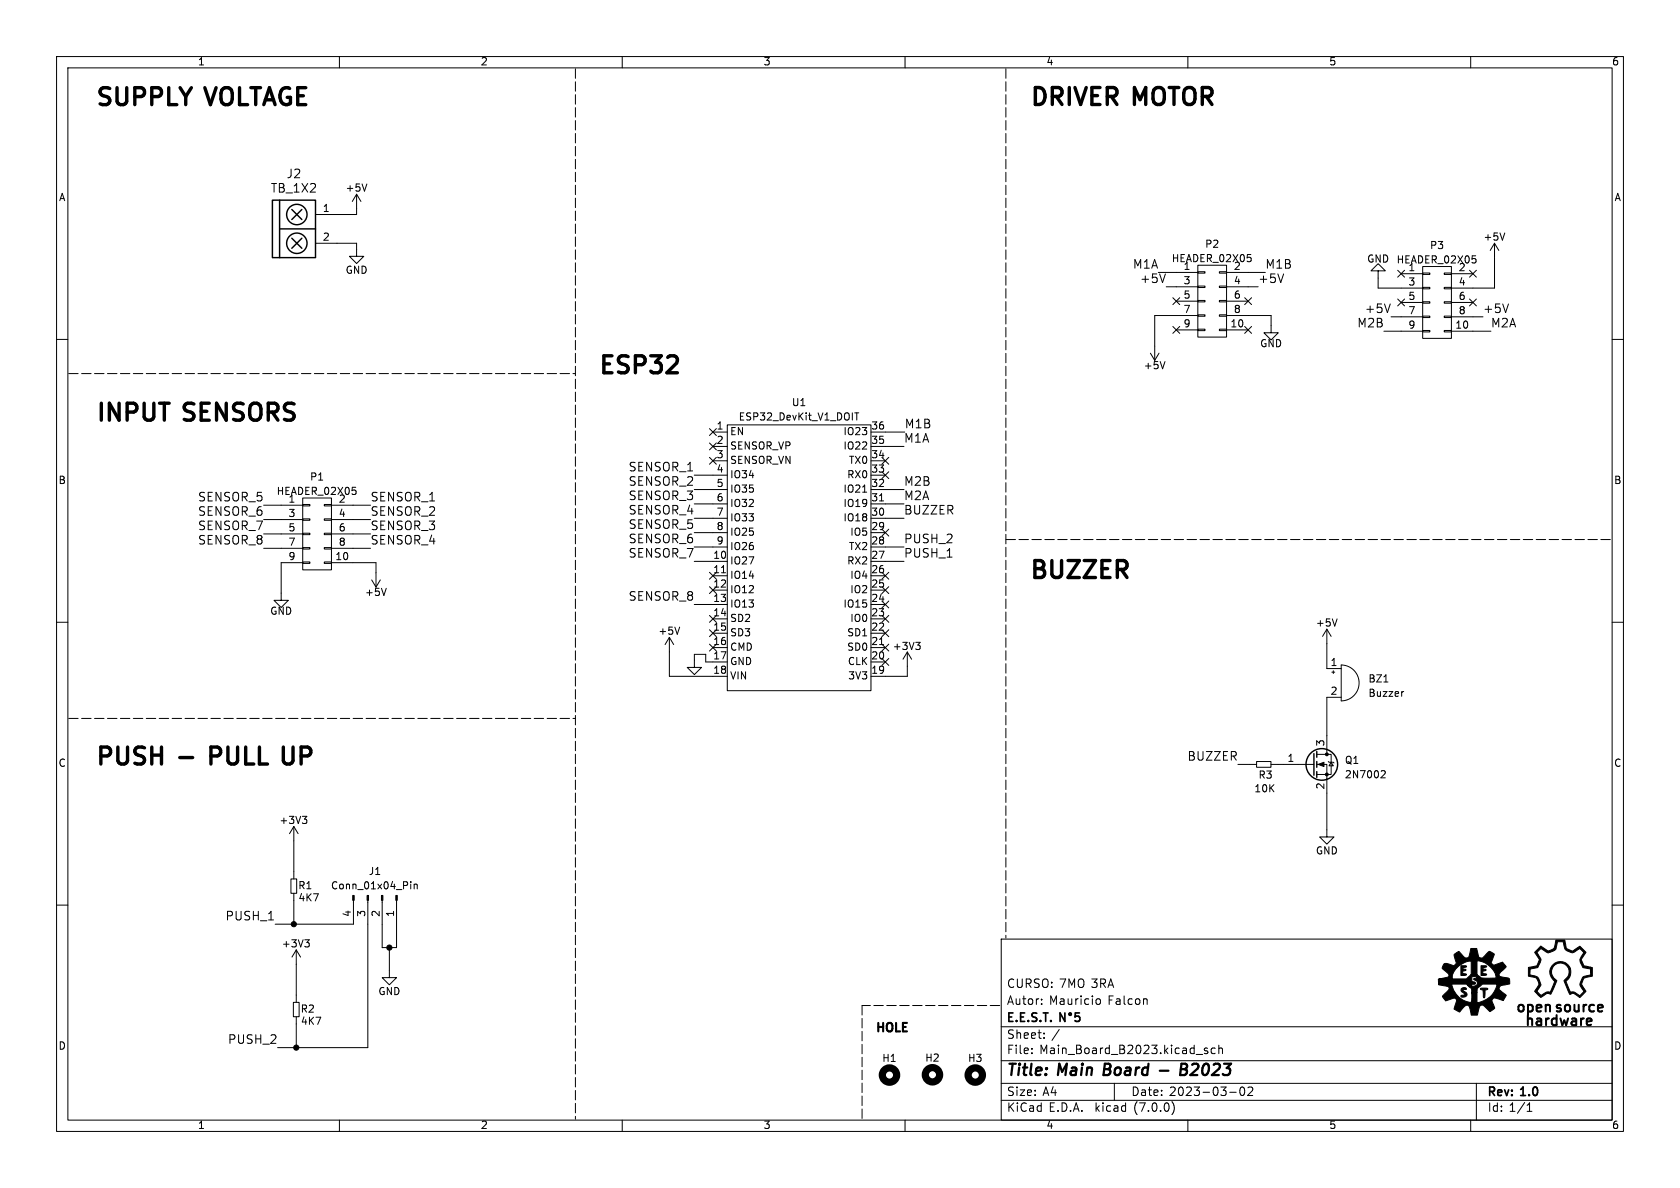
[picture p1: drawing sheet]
<svg xmlns="http://www.w3.org/2000/svg" width="297mm" height="210mm" viewBox="0 0 297 210" stroke-linecap="round" stroke-linejoin="round" font-family="sans-serif">
<g fill="none" stroke="#000" stroke-width=".18">
<path d="M10 10h277v190h-277zM12 12h273v186h-273zM60 10v2M110 10v2M160 10v2M210 10v2M260 10v2M63 34.3l-.7 1.3M63 34.3v3.6h-7.2M63 34.3l.8 1.3M64.9 32.5l-.5 1.3M10 60h2"/>
<path d="M55.8 43h7.2v2.3h1.3l-1.3 1.3-1.2-1.3h1.2M204.8 48.2h7M206 48.4l-.5 1.5M206.2 50.7h5.6M207.3 57.7l1.3 1.2M207.3 52.6l1.3 1.2M207.9 58.3h3.9M207.9 53.2h3.9M208.6 57.7l-1.3 1.2M208.6 52.6l-1.3 1.2M211.8 58.2h1.2v.2h-1.2zM211.8 55.7h1.2v.2h-1.2z"/>
<path d="M211.8 53.1h1.2v.3h-1.2zM211.8 50.6h1.2v.2h-1.2zM211.8 48h1.2v.3h-1.2zM211.8 46.9h5v12.7h-5zM211.8 55.8h-7.7v7.9M215.6 58.2h1.2v.2h-1.2zM215.6 55.7h1.2v.2h-1.2zM215.6 53.1h1.2v.3h-1.2zM215.6 50.6h1.2v.2h-1.2zM215.6 48h1.2v.3h-1.2zM216.8 55.8h7.9v3h-1.3l1.3 1.3 1.3-1.3h-1.3M216.8 48.2h6.9"/>
<path d="M216.8 58.3h3.8M216.8 50.7h5.6M216.8 53.2h3.8M220 52.6l1.3 1.2M220 57.7l1.3 1.2M220.5 45h.6M221.1 45.5l.1 .2-.1 .5M221.3 52.6l-1.3 1.2M221.3 57.7l-1.3 1.2M243.6 47.9h-1.2l1.2-1.3 1.3 1.3h-1.3v3h7.9M244.7 58.5h6.8M245.8 53.7l-.5 1.6"/>
<path d="M245.9 56h5.6M247.1 52.9l1.2 1.2M247.1 47.8l1.2 1.2M247.7 48.4h3.8M247.7 53.5h3.8M248.3 52.9l-1.2 1.2M248.3 47.8l-1.2 1.2M251.5 58.4h1.3v.3h-1.3zM251.5 55.9h1.3v.2h-1.3zM251.5 53.3h1.3v.3h-1.3zM251.5 50.8h1.3v.3h-1.3zM251.5 48.3h1.3v.2h-1.3z"/>
<path d="M251.5 47.1h5.1v12.7h-5.1zM255.3 58.4h1.3v.3h-1.3zM255.3 55.9h1.3v.2h-1.3zM255.3 53.3h1.3v.3h-1.3zM255.3 50.8h1.3v.3h-1.3zM255.3 48.3h1.3v.2h-1.3zM256.6 48.4h3.8M256.6 58.5h7M256.6 53.5h3.8M256.6 56h5.6M259.8 52.9l1.2 1.2M259.8 47.8l1.2 1.2"/>
<path d="M260.3 45.2h.6M260.8 45.8l.1 .1-.1 .5M261 52.9l-1.2 1.2M261 47.8l-1.2 1.2M264.2 43l-.8 1.3M264.2 43v7.9h-7.6M264.2 43l.8 1.3M266 41.2l-.4 1.3M285 60h2M125.4 75.8l1.2 1.2M125.4 78.3l1.2 1.2M126 78.9h2.6"/>
<path d="M126 76.4h2.6M126.6 75.8l-1.2 1.2M126.6 78.3l-1.2 1.2M128.6 75.1h25.4v47h-25.4zM151.1 73h.7M151.5 73v1.3M154 78.9h5.8M154 76.4h5.9M203.4 62.4l.7 1.3M204.9 62.4l-.8 1.3M206 63.9l-.5 1.3M46.6 89.3h6.9"/>
<path d="M46.6 91.8h6.9M46.6 94.4h6.9M46.6 96.9h6.9M53.5 99.3h1.3v.3h-1.3zM53.5 96.8h1.3v.3h-1.3zM53.5 94.3h1.3v.2h-1.3zM53.5 91.7h1.3v.3h-1.3zM53.5 89.2h1.3v.2h-1.3zM53.5 88h5.1v12.7h-5.1zM53.5 99.5h-3.8v6.6h-1.3l1.3 1.3 1.3-1.3h-1.3M57.3 99.3h1.3v.3h-1.3zM57.3 96.8h1.3v.3h-1.3z"/>
<path d="M57.3 94.3h1.3v.2h-1.3zM57.3 91.7h1.3v.3h-1.3zM57.3 89.2h1.3v.2h-1.3zM58.6 89.3h6.9M58.6 99.5h7.9v4.3M58.6 91.8h6.9M58.6 94.4h6.9M58.6 96.9h6.9M62.3 86.1h.6M62.8 86.7l.2 .2-.2 .5M122.7 99.2h5.9M122.7 96.7h5.9"/>
<path d="M122.7 94.2h5.9M122.7 91.6h5.9M122.7 89.1h5.9M122.7 86.5h5.9M122.7 84h5.9M125.4 80.8l1.2 1.3M126 81.5h2.6M126.6 80.8l-1.2 1.3M152.5 87h.7M154 81.5h2.5M154 99.2h5.8M154 96.7h5.8"/>
<path d="M154 94.2h2.5M154 91.6h5.8M154 89.1h5.8M154 86.5h5.8M154 84h2.5M155.5 88.5h.7M155.9 80.8l1.2 1.3M155.9 83.4l1.2 1.2M155.9 93.5l1.2 1.3M157.1 83.4l-1.2 1.2M157.1 80.8l-1.2 1.3M157.1 93.5l-1.2 1.3"/>
<path d="M10 110h2M65.7 102.5l.8 1.3M67.2 102.5l-.7 1.3M68.3 104l-.4 1.3M118.3 112.7v6.9h10.3M118.3 112.7l-.7 1.2M118.3 112.7l.8 1.2M120.2 110.9l-.5 1.2M122.7 106.9h5.9M125.4 101.2l1.2 1.2M125.4 103.7l1.2 1.2M125.4 113.9l1.2 1.2"/>
<path d="M125.4 108.8l1.2 1.2M125.4 111.3l1.2 1.2M126 101.8h2.6M126 104.3h2.6M126 109.4h2.6M126 111.9h2.6M126 114.5h2.6M126.6 101.2l-1.2 1.2M126.6 103.7l-1.2 1.2M126.6 113.9l-1.2 1.2M126.6 108.8l-1.2 1.2M126.6 111.3l-1.2 1.2"/>
<path d="M127.5 101.2h.8M128.6 117h-3.8v-1.3h-2v2.3h1.2l-1.2 1.3-1.3-1.3h1.3M154 101.8h2.5M154 104.3h2.5M154 106.9h2.5M154 109.4h2.5M154 111.9h2.5M154 114.5h2.5M154 117h2.5M155.5 113.9h.7M155.9 108.8l1.2 1.2M155.9 113.9l1.2 1.2"/>
<path d="M155.9 116.4l1.2 1.2M155.9 103.7l1.2 1.2M155.9 101.2l1.2 1.2M155.9 106.2l1.2 1.3M155.9 111.3l1.2 1.2M157.1 108.8l-1.2 1.2M157.1 113.9l-1.2 1.2M157.1 116.4l-1.2 1.2M157.1 103.7l-1.2 1.2M157.1 101.2l-1.2 1.2M157.1 106.2l-1.2 1.3M157.1 111.3l-1.2 1.2"/>
<path d="M160.4 115.3l-.8 1.2M160.4 115.3v4.3h-6.4M160.4 115.3l.8 1.2M161.9 113.5h.8l-.4 .5M162.4 114l.3 .3v.3l-.3 .2M234.6 111.2l-.8 1.3M234.6 111.2v7h2.5M234.6 111.2l.7 1.3M235.5 118.8h.5M235.7 118.6v.5M236.4 109.4l-.4 1.3M237.1 117.6a3.2 3.2 0 0 1 3.2 3.1 3.2 3.2 0 0 1-3.2 3.2z"/>
<path d="M285 110h2M218.8 135.1h3.3M222.1 134.6h2.6v1h-2.6zM224.7 135.1h7.6M232.8 135.1h1.8v12.9h1.2l-1.2 1.2-1.3-1.2h1.3M232.8 133.4h2.5v3.5h-2.5M234.8 134.6l.1 .1h.8l.1 .2M235.3 134.7l.4 .7h-.8zM237.1 123.3h-2.5v10.1M244.4 136.2l.4 .1 .1 .3-.8 .9h.8M248.2 122.3h-.3M10 160h2"/>
<path d="M51.4 155.4h1.1v2.5h-1.1zM51.9 146.1v9.3M51.9 157.9v5.5M51.9 146.1l-.7 1.3M51.9 146.1l.8 1.3M53.5 144.3h.7l-.4 .5M54 144.8l.2 .2v.3l-.2 .3M62.5 159.2v4.2h-13.9M65 159.2v26h-15.9M67.6 159.2v8.3h2.5v-8.3M72.6 155.9v.1M72.6 156.3v.8"/>
<path d="M73.2 156.3v.8M73.2 156.4l.2-.1h.3l.1 .8M285 160h2M51.9 177.2h1v2.5h-1zM52.4 167.9v9.3M52.4 179.7v5.5M52.4 167.9l-.8 1.3M52.4 167.9l.7 1.3M53.9 166.1h.8l-.5 .5M54.4 166.6l.3 .3v.3l-.3 .2M68.8 167.5v5.3h1.3l-1.3 1.3-1.2-1.3h1.2M177 166h108v32h-108z"/>
<path d="M184.1 177.4v.2M184.1 176.6v.2M193.9 176.6h.4l.2 .2v.6l-.2 .2-.4-.1M202.7 176.6l.1 1M60 198v2M110 198v2M160 198v2M177 194.5h108M177 191.5h108M177 187.5h108M177 181.5h108M182.4 186.1v.2"/>
<path d="M182.4 185.3v.2M184.6 183.4v.2M184.6 182.6v.2M197 191.5v3M207.2 194.8a1.74 1.74 0 0 1 0 2.2M210 198v2M213.5 185.3h-.4l-.2 .2 .1 .2 .5 .1v.4h-.6M214.8 185.3h-.4l-.3 .2v.5l.2 .2h.5M215.5 185.4l.2-.1h.3l.1 1M215.5 184.8v1.5M217.4 193.1h1.1M219.4 192.2h.1a.81 .81 0 0 1 .6 .6 .81 .81 0 0 1-.3 .8l-.1 .1a.81 .81 0 0 1-.6-.7 .81 .81 0 0 1 .3-.8z"/>
<path d="M220.6 192.3l.6-.1 .2 .1 .1 .3-1 1.1h1M260 198v2M261 191.5v6.5M270 196.5h.8M270 195.4l.4-.4v1.5"/>
</g>
<path d="M205 189.3h1.6M208.8 189h.6M209.4 189l.4 .2M209.8 188.2l-.3-.2h-.6l-.3 2h.8l.4-.3M209.8 188.6l-.4 .4" fill="none" stroke="#000" stroke-width=".4"/>
<g fill="none" stroke="#000" stroke-width=".3">
<path d="M188.3 179.1v1.5l-.9-1.5v1.5M190.8 179.1h-.7l-.1 .7 .3-.2 .5 .1 .1 .2-.1 .5-.2 .2-.6-.2"/>
<circle cx="189.2" cy="179.3" r=".21"/>
</g>
<g fill="#000" stroke="#000" stroke-width=".18">
<path d="M233 135.1l1.1-.4v.8zM62.4 158.3h.2v.9h-.2zM64.9 158.3h.3v.9h-.3zM67.4 158.3h.3v.9h-.3zM70 158.3h.2v.9h-.2zM258.3 174.8l.1-.1a.47 .47 0 0 1 .8 .2h-.5l-.1 .1 .8 .7a.65 .65 0 0 1-.5 .5 .65 .65 0 0 1-.7-.1l.8-.3-.6-.5-.1-.3zM258.3 170.7l.9 .1v.2l-.6 .1 .6 .4-.6 .2v.3l.6 .2v.2h-.9zM255.2 170.4l.5-.1 1.3 .4 .5-.4-.5-1.5 .9-.6 .6 .6a.76 .76 0 0 0 1.1 .4l.4-1.5h1.1l.2 1.2a.52 .52 0 0 0 .8 .4l1.1-1.1a1.13 1.13 0 0 1 1 .6l-.6 1.4 .2 .2 .3 .2 1.5-.5 .7 .8-1.3 1.3a.36 .36 0 0 0 .4 .5l1.4 .3 .1 .9-.9 .2a.73 .73 0 0 0-1 .8l1.3 1-.5 1-1.6-.5-.4 .3v.3l.5 1.2-.3 .3-.6 .3-1.1-1.1h-.5l-.3 .4-.3 1.4h-1.1l-.2-1.1a.61 .61 0 0 0-.6-.7 2.81 2.81 0 0 0-1.3 1.2l-.9-.5 .3-1.2a.47 .47 0 0 0 0-.6 .47 .47 0 0 0-.7-.1l-1.1 .4-.6-.8 .6-.6a.84 .84 0 0 0 .5-1l-1.7-.4-.1-.1h2.3a3.8 3.8 0 0 0 3.4 3.2l.2-.4v-1.3h.9v1.8a4.2 4.2 0 0 0 3.6-3.3h-2.6l-.9 .7-.1 .8h-.9l-.1-.8-.7-.6h.7a.61 .61 0 0 0 1 0 .61 .61 0 0 0-.5-.9l-.1-.1 .5-.2v-.2l-.8-.1v.9l.6 .1 .1 .2-.1 .1-.3 .1a1.23 1.23 0 0 1-1.2 0h-5v-.9h4.9l.8-.8h1.1l.6 .4a.87 .87 0 0 0 .9 .2h1.9a3.5 3.5 0 0 0-3.3-3l-.1 2.4h-1.1l.1-2.4a3.6 3.6 0 0 0-3.4 2.8v.4h-2.3l1.6-.4 .1-.1v-.5l-1.1-.9zM261.7 174.7h1l.3 .1-.4 .2-.2 1.4-.2-.2v-1.1l-.5-.2zM261.8 170.7l1 .1-.1 .2-.6 .1 .6 .4-.5 .2v.3l.5 .2 .1 .2h-1zM272.4 167.2l1.3 .9 .7-.3a.92 .92 0 0 0 .6-1l.1-.6h1.5l.3 1.5 1.1 .4 1.3-.8 1.1 1.1-.9 1.2 .5 1.1 1.2 .3v.8v-.5l-1.4-.3-.2-.4a1.14 1.14 0 0 1 0-1.6l.4-.6-.7-.7-.9 .6a1.45 1.45 0 0 1-1.6-.4l-.4-1.4h-1.1l-.1 .5a1.16 1.16 0 0 1-1.1 1.3 .85 .85 0 0 1-1.1-.2l-.6-.4h-.1l-.6 .7 .4 .6a.99 .99 0 0 1 0 1.5l-.2 .5-1.4 .3v1l.4 .1a1.25 1.25 0 0 1 1.4 1.3l.1 .4-.7 1.1 .7 .8 1-.6h.7l.8-1.9a1.89 1.89 0 0 1-.1-3.2 1.89 1.89 0 0 1 2.9 1.5v.1a1.89 1.89 0 0 1-.9 1.6l.8 1.9h.7l1 .6 .7-.7-.5-.9a1.18 1.18 0 0 1 .2-1.3 1.21 1.21 0 0 1 1.3-.7l.2-.2v-1.2h.3v1.6l-.7 .1a1.04 1.04 0 0 0-1.1 1.1v.3l.7 1.1-1.1 1.2-.9-.7a.84 .84 0 0 0-.9 .1l-1-2.4a1.66 1.66 0 0 0 .9-1.7 1.66 1.66 0 0 0-1.2-1.4 1.62 1.62 0 0 0-1.9 1.1 1.62 1.62 0 0 0 .9 2l-1 2.3a.91 .91 0 0 0-1.2 .2l-.6 .4-.5-.4-.6-.7 .4-.5a1.18 1.18 0 0 0 .2-1.3 1.18 1.18 0 0 0-1.1-.7l-.6-.1v-1.6l1.5-.3 .5-1.1-.9-1.2z"/>
<circle cx="234.6" cy="136.9" r=".25"/>
<circle cx="234.6" cy="133.3" r=".25"/>
<circle cx="51.9" cy="163.4" r=".46"/>
<circle cx="68.8" cy="167.5" r=".46"/>
<circle cx="52.4" cy="185.2" r=".46"/>
</g>
<path d="M281.3 181.1l-.2 .1" fill="none" stroke="#000" stroke-width=".36"/>
<g fill="none" stroke="#000" stroke-width="1.3">
<circle cx="157.3" cy="190" r="1.27"/>
<circle cx="164.8" cy="190" r="1.27"/>
<circle cx="172.4" cy="190" r="1.27"/>
</g>
<g fill="none" stroke="#000" stroke-width=".25">
<path d="M48.2 35.4h7.6v10.1h-7.6zM49.4 35.4v10.1M51.6 37l1.8 1.8M53.4 37l-1.8 1.8M49.4 40.5h6.4M51.6 42.1l1.8 1.8M53.4 42.1l-1.8 1.8M232.3 133.2v3.8M232.8 132.8v1.1M232.8 134.6v1M232.8 136.4v1"/>
<circle cx="52.5" cy="37.9" r="1.8"/>
<circle cx="52.5" cy="43" r="1.8"/>
<circle cx="233.7" cy="135.1" r="2.79"/>
</g>
<path d="M101.7 12.2v185.6M177.8 12.2v153.6M12.1 66h89.6M177.9 95.4h107M12.1 127h89.6M152.4 177.7v20.1M176.7 177.7h-24.3" fill="none" stroke="#000" stroke-width=".18" stroke-dasharray="1.7 .6"/>
<g font-size="4.2">
<text x="17.1" y="19.2">SUPPLY</text>
<text x="36.8" y="19.2">VOLTAGE</text>
<text x="182.3" y="19.1">DRIVER MOTOR</text>
<text x="106" y="66.5">ESP32</text>
<text x="17.2" y="74.9">INPUT</text>
<text x="32.9" y="74.9">SENSORS</text>
<text x="182.2" y="102.7">BUZZER</text>
<text x="17.1" y="135.7">PUSH</text>
<text x="32" y="135.7">-</text>
<text x="38.4" y="135.7">PULL UP</text>
</g>
<g font-size="2.8">
<text x="178" y="190.8">Title:</text>
<text x="187.1" y="190.8">Main</text>
<text x="195.8" y="190.8">Board</text>
<text x="210.5" y="190.8">B2023</text>
</g>
<g font-size="2.5">
<text x="267.8" y="179.5">open source</text>
<text x="269.4" y="181.9">hardware</text>
</g>
<g font-size="2.1">
<text x="47.8" y="34.4">TB_1X2</text>
<text x="50.6" y="31.8">J2</text>
<text x="200.2" y="47.7">M1A</text>
<text x="223.7" y="47.7">M1B</text>
<text x="201.5" y="50.3">+5V</text>
<text x="222.4" y="50.3">+5V</text>
<text x="239.9" y="58.1">M2B</text>
<text x="241.2" y="55.6">+5V</text>
<text x="262.2" y="55.6">+5V</text>
<text x="263.6" y="58.1">M2A</text>
<text x="159.9" y="76">M1B</text>
<text x="111" y="83.6">SENSOR_1</text>
<text x="159.8" y="78.5">M1A</text>
<text x="34.9" y="88.9">SENSOR_5</text>
<text x="65.5" y="88.9">SENSOR_1</text>
<text x="111" y="88.7">SENSOR_3</text>
<text x="111" y="86.1">SENSOR_2</text>
<text x="159.8" y="86.1">M2B</text>
<text x="159.8" y="88.7">M2A</text>
<text x="34.9" y="94">SENSOR_7</text>
<text x="34.9" y="91.4">SENSOR_6</text>
<text x="65.5" y="94">SENSOR_3</text>
<text x="65.5" y="91.4">SENSOR_2</text>
<text x="111" y="93.7">SENSOR_5</text>
<text x="111" y="91.2">SENSOR_4</text>
<text x="159.8" y="91.2">BUZZER</text>
<text x="34.9" y="96.5">SENSOR_8</text>
<text x="65.5" y="96.5">SENSOR_4</text>
<text x="111" y="96.3">SENSOR_6</text>
<text x="111" y="98.8">SENSOR_7</text>
<text x="159.8" y="96.3">PUSH_2</text>
<text x="159.8" y="98.8">PUSH_1</text>
<text x="111" y="106.4">SENSOR_8</text>
<text x="209.8" y="134.7">BUZZER</text>
<text x="39.8" y="163">PUSH_1</text>
<text x="178" y="177.9">Autor:</text>
<text x="178" y="174.9">CURSO: 7MO 3RA</text>
<text x="185.5" y="177.9">Mauricio</text>
<text x="195.9" y="177.9">Falcon</text>
<text x="40.2" y="184.8">PUSH_2</text>
<text x="154.9" y="182.7">HOLE</text>
<text x="178" y="183.9">Sheet:</text>
<text x="178" y="181.1">E.E.S.T.</text>
<text x="185.9" y="183.9">/</text>
<text x="178" y="186.6">File:</text>
<text x="183.8" y="186.6">Main_Board_B2023.kicad_sch</text>
<text x="178" y="196.8">KiCad</text>
<text x="178" y="194">Size:</text>
<text x="184.3" y="194">A4</text>
<text x="185.4" y="196.8">E.D.A.</text>
<text x="193.7" y="196.8">kicad</text>
<text x="200" y="194">Date:</text>
<text x="200.6" y="196.8">(7.0.0)</text>
<text x="206.7" y="194">2023-03-02</text>
<text x="263" y="194.2">Rev:</text>
<text x="263" y="196.8">Id: 1/1</text>
<text x="269" y="194.2">1.0</text>
</g>
<g font-size="1.8">
<text x="35" y="11.8">1</text>
<text x="85" y="11.8">2</text>
<text x="135" y="11.8">3</text>
<text x="185" y="11.8">4</text>
<text x="235" y="11.8">5</text>
<text x="285" y="11.8">6</text>
<text x="10.4" y="35.8">A</text>
<text x="61" y="34.2">+5V</text>
<text x="285.4" y="35.8">A</text>
<text x="57" y="37.7">1</text>
<text x="57" y="42.7">2</text>
<text x="207.1" y="46.6">HEADER_02X05</text>
<text x="209.2" y="47.9">1</text>
<text x="213" y="44.1">P2</text>
<text x="218.1" y="47.9">2</text>
<text x="241.6" y="46.7">GND</text>
<text x="246.9" y="46.9">HEADER_02X05</text>
<text x="252.7" y="44.3">P3</text>
<text x="262.2" y="42.8">+5V</text>
<text x="61" y="48.7">GND</text>
<text x="209.2" y="50.4">3</text>
<text x="209.2" y="53">5</text>
<text x="218.1" y="50.4">4</text>
<text x="218.1" y="53">6</text>
<text x="248.9" y="48.1">1</text>
<text x="248.9" y="50.7">3</text>
<text x="248.9" y="53.2">5</text>
<text x="257.8" y="48.1">2</text>
<text x="257.8" y="50.7">4</text>
<text x="257.8" y="53.2">6</text>
<text x="209.2" y="55.5">7</text>
<text x="209.2" y="58.1">9</text>
<text x="217.5" y="58.1">10</text>
<text x="218.1" y="55.5">8</text>
<text x="248.9" y="55.8">7</text>
<text x="248.9" y="58.3">9</text>
<text x="257.2" y="58.3">10</text>
<text x="257.8" y="55.8">8</text>
<text x="202.1" y="65.5">+5V</text>
<text x="222.7" y="61.7">GND</text>
<text x="126.6" y="76.1">1</text>
<text x="129.1" y="77.2">EN</text>
<text x="130.5" y="74.6">ESP32_DevKit_V1_DOIT</text>
<text x="139.9" y="72.1">U1</text>
<text x="149" y="77.2">IO23</text>
<text x="154" y="76.1">36</text>
<text x="126.6" y="78.7">2</text>
<text x="126.6" y="81.2">3</text>
<text x="126.6" y="83.7">4</text>
<text x="129.1" y="79.7">SENSOR_VP</text>
<text x="129.1" y="82.3">SENSOR_VN</text>
<text x="149" y="79.7">IO22</text>
<text x="150" y="82.3">TX0</text>
<text x="154" y="81.2">34</text>
<text x="154" y="78.7">35</text>
<text x="154" y="83.7">33</text>
<text x="10.3" y="85.8">B</text>
<text x="48.9" y="87.8">HEADER_02X05</text>
<text x="50.9" y="89.1">1</text>
<text x="54.8" y="85.2">P1</text>
<text x="59.8" y="89.1">2</text>
<text x="126.6" y="86.3">5</text>
<text x="126.6" y="88.8">6</text>
<text x="129.1" y="84.8">IO34</text>
<text x="129.1" y="87.4">IO35</text>
<text x="129.1" y="89.9">IO32</text>
<text x="149" y="89.9">IO19</text>
<text x="149" y="87.4">IO21</text>
<text x="149.7" y="84.8">RX0</text>
<text x="154" y="88.8">31</text>
<text x="154" y="86.3">32</text>
<text x="285.3" y="85.8">B</text>
<text x="50.9" y="91.6">3</text>
<text x="50.9" y="94.1">5</text>
<text x="59.8" y="91.6">4</text>
<text x="59.8" y="94.1">6</text>
<text x="126.6" y="91.4">7</text>
<text x="126.6" y="93.9">8</text>
<text x="129.1" y="92.4">IO33</text>
<text x="129.1" y="95">IO25</text>
<text x="149" y="92.4">IO18</text>
<text x="150.2" y="95">IO5</text>
<text x="154" y="93.9">29</text>
<text x="154" y="91.4">30</text>
<text x="50.9" y="96.7">7</text>
<text x="50.9" y="99.2">9</text>
<text x="59.2" y="99.2">10</text>
<text x="59.8" y="96.7">8</text>
<text x="126" y="99">10</text>
<text x="126" y="101.5">11</text>
<text x="126.6" y="96.4">9</text>
<text x="129.1" y="100.1">IO27</text>
<text x="129.1" y="97.5">IO26</text>
<text x="149.7" y="100.1">RX2</text>
<text x="150" y="97.5">TX2</text>
<text x="154" y="101.5">26</text>
<text x="154" y="99">27</text>
<text x="154" y="96.4">28</text>
<text x="64.5" y="105.6">+5V</text>
<text x="126" y="104.1">12</text>
<text x="126" y="106.6">13</text>
<text x="129.1" y="102.6">IO14</text>
<text x="129.1" y="105.1">IO12</text>
<text x="129.1" y="107.7">IO13</text>
<text x="149" y="107.7">IO15</text>
<text x="150.2" y="105.1">IO2</text>
<text x="150.2" y="102.6">IO4</text>
<text x="154" y="106.6">24</text>
<text x="154" y="104.1">25</text>
<text x="47.7" y="109">GND</text>
<text x="116.3" y="112.5">+5V</text>
<text x="126" y="109.1">14</text>
<text x="126" y="111.7">15</text>
<text x="129.1" y="110.2">SD2</text>
<text x="129.1" y="112.8">SD3</text>
<text x="149.7" y="112.8">SD1</text>
<text x="150.2" y="110.2">IO0</text>
<text x="154" y="111.7">22</text>
<text x="154" y="109.1">23</text>
<text x="232.6" y="111">+5V</text>
<text x="126" y="114.2">16</text>
<text x="126" y="116.8">17</text>
<text x="126" y="119.3">18</text>
<text x="129.1" y="115.3">CMD</text>
<text x="129.1" y="117.8">GND</text>
<text x="149.7" y="115.3">SD0</text>
<text x="149.8" y="117.8">CLK</text>
<text x="154" y="119.3">19</text>
<text x="154" y="116.8">20</text>
<text x="154" y="114.2">21</text>
<text x="157.8" y="115.2">+3V3</text>
<text x="235.2" y="117.9">1</text>
<text x="129.1" y="120.4">VIN</text>
<text x="149.8" y="120.4">3V3</text>
<text x="235.2" y="123">2</text>
<text x="241.9" y="120.9">BZ1</text>
<text x="241.9" y="123.5">Buzzer</text>
<text x="234.3" y="132" transform="rotate(-90 234.3 132)">3</text>
<text x="10.3" y="135.8">C</text>
<text x="222.4" y="137.9">R3</text>
<text x="227.6" y="134.9">1</text>
<text x="237.7" y="135.3">Q1</text>
<text x="237.7" y="137.9">2N7002</text>
<text x="285.3" y="135.8">C</text>
<text x="221.7" y="140.3">10K</text>
<text x="234.3" y="139.6" transform="rotate(-90 234.3 139.6)">2</text>
<text x="49.3" y="145.9">+3V3</text>
<text x="65.1" y="155">J1</text>
<text x="232.6" y="151.3">GND</text>
<text x="52.7" y="157.5">R1</text>
<text x="52.7" y="159.6">4K7</text>
<text x="58.5" y="157.5">Conn_01x04_Pin</text>
<text x="49.8" y="167.8">+3V3</text>
<text x="62.2" y="162.1" transform="rotate(-90 62.2 162.1)">4</text>
<text x="64.8" y="162.1" transform="rotate(-90 64.8 162.1)">3</text>
<text x="67.3" y="162.1" transform="rotate(-90 67.3 162.1)">2</text>
<text x="69.8" y="162.1" transform="rotate(-90 69.8 162.1)">1</text>
<text x="53.1" y="179.3">R2</text>
<text x="66.8" y="176.2">GND</text>
<text x="10.3" y="185.8">D</text>
<text x="53.1" y="181.4">4K7</text>
<text x="285.3" y="185.8">D</text>
<text x="155.9" y="188">H1</text>
<text x="163.5" y="187.9">H2</text>
<text x="171.1" y="188">H3</text>
<text x="35" y="199.8">1</text>
<text x="85" y="199.8">2</text>
<text x="135" y="199.8">3</text>
<text x="185" y="199.8">4</text>
<text x="235" y="199.8">5</text>
<text x="285" y="199.8">6</text>
</g>
</svg>
